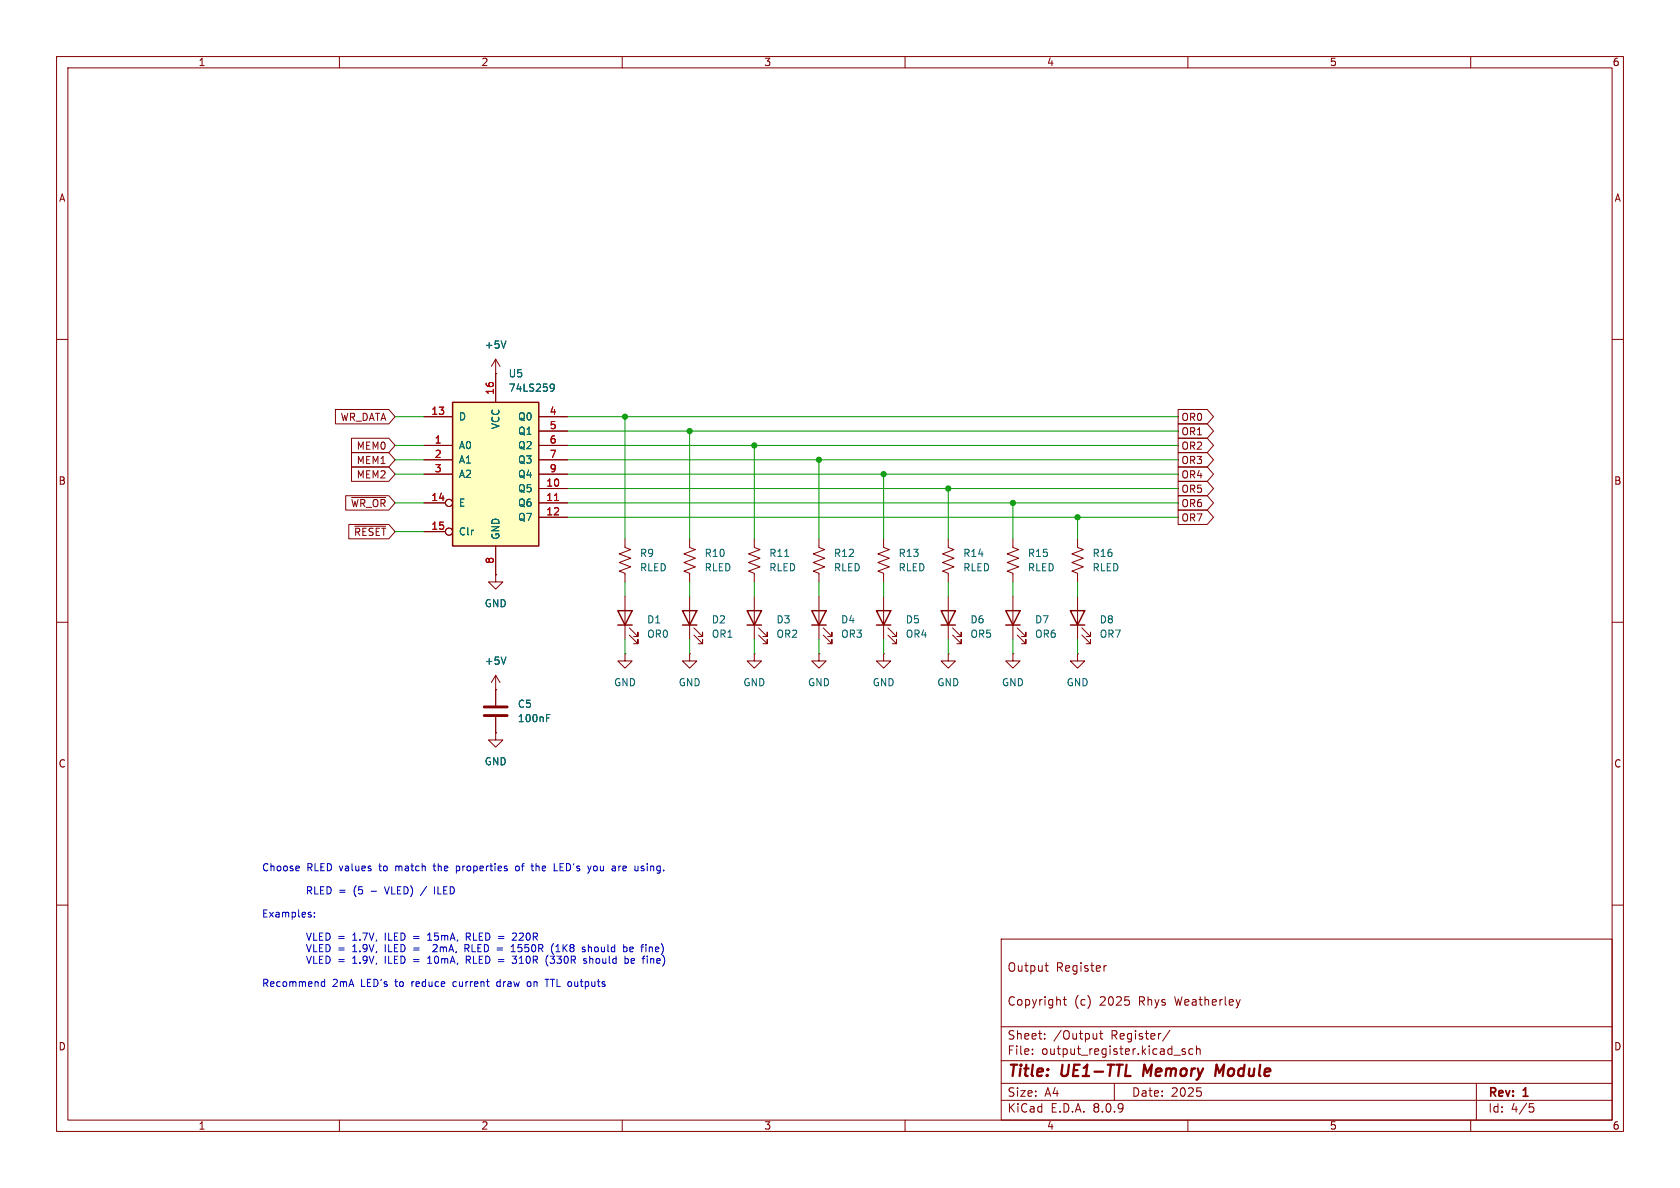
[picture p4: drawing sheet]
<svg xmlns="http://www.w3.org/2000/svg" width="297mm" height="210mm" viewBox="0 0 297 210" stroke-linecap="round" stroke-linejoin="round" font-family="sans-serif">
<g fill="none" stroke="#840000" stroke-width=".18">
<path d="M10 10h277v190h-277zM12 12h273v186h-273zM60 10v2M110 10v2M160 10v2M210 10v2M260 10v2M10 60h2M285 60h2M110.5 95.3v1.5l1 .4-2 .7 2 .8-2 .7 2 .8-2 .8 1 .3v1.6M121.9 95.3v1.5l1 .4-2 .7 2 .8-2 .7 2 .8-2 .8 1 .3v1.6M167.6 95.3v1.5l1.1 .4-2.1 .7 2.1 .8-2.1 .7 2.1 .8-2.1 .8 1 .3v1.6"/>
<path d="M190.5 95.3v1.5l1 .4-2 .7 2 .8-2 .7 2 .8-2 .8 1 .3v1.6M10 110h2M110.5 115.6v1.2h1.3l-1.3 1.3-1.3-1.3h1.3M110.5 115.6h.1M110.5 105.4v7.6M111.3 112.3l1.5 1.5v-.8v.8h-.8M111.3 111l1.5 1.5v-.7v.7h-.8M121.9 115.6v1.2h1.3l-1.3 1.3-1.3-1.3h1.3M121.9 115.6h.1M121.9 105.4v7.6M122.7 112.3l1.5 1.5v-.8v.8h-.8M122.7 111l1.5 1.5v-.7v.7h-.8"/>
<path d="M133.3 105.4v7.6M134.1 112.3l1.5 1.5v-.8v.8h-.7M134.1 111l1.5 1.5v-.7v.7h-.7M144.8 105.4v7.6M145.5 112.3l1.6 1.5v-.8v.8h-.8M145.5 111l1.6 1.5v-.7v.7h-.8M156.2 105.4v7.6M157 112.3l1.5 1.5v-.8v.8h-.8M157 111l1.5 1.5v-.7v.7h-.8M167.6 115.6v1.2h1.3l-1.3 1.3-1.2-1.3h1.2M167.6 115.6h.1M167.6 105.4v7.6"/>
<path d="M168.4 112.3l1.5 1.5v-.8v.8h-.7M168.4 111l1.5 1.5v-.7v.7h-.7M179.1 115.6v1.2h1.2l-1.2 1.3-1.3-1.3h1.3M179.1 115.6h.1M179.1 105.4v7.6M179.8 112.3l1.6 1.5v-.8v.8h-.8M179.8 111l1.6 1.5v-.7v.7h-.8M190.5 115.6v1.2h1.3l-1.3 1.3-1.3-1.3h1.3M190.5 115.6h.1M190.5 105.4v7.6M191.3 112.3l1.5 1.5v-.8v.8h-.8M191.3 111l1.5 1.5v-.7v.7h-.8"/>
<path d="M285 110h2M10 160h2M177 166h108v32h-108zM184.7 170.7h.6M185 171.5l.3 .2M188 176.7h.5M188.2 176.2v1.3l.3 .2M195.2 170.7v1M195.6 170.7l-.3 .1-.1 .2M285 160h2M60 198v2M110 198v2"/>
<path d="M160 198v2M177 194.5h108M177 191.5h108M177 187.5h108M177 181.5h108M182.5 186.3v.1M182.5 185.5v.1M184.7 183.6v.1M184.7 182.8v.1M193.9 182.7v1M193.9 183.6l-.2 .1M194.4 182.7h.6"/>
<path d="M194.6 182.2v1.3l.4 .2M197 191.5v3M206.8 182.1l-1.3 2M207.5 186.5h1.2M209.5 185.5l-.3-.1-.2 .2v.2l.5 .2v.3h-.5M210 198v2M210.9 185.5l-.4-.1-.3 .3v.4l.1 .2h.6M211.5 185.5l.2-.1 .4 .1 .1 .9M211.5 184.9v1.5M212.2 192.9l.2 .3-.2 .5M260 198v2M261 191.5v6.5"/>
<path d="M270.4 195.1h.7M270.5 195.7h.4l.3 .3-.2 .5-.5 .1"/>
</g>
<path d="M202.3 188.2l-.2 2M216.4 188.2l-.8 1.4-.5-1.4-.3 2" fill="none" stroke="#840000" stroke-width=".4"/>
<g fill="none" stroke="#840000" stroke-width=".25">
<path d="M109.2 108h2.6l-1.3 2.5zM109.2 110.5h2.6M120.6 108h2.6l-1.3 2.5zM120.6 110.5h2.6M132.1 108h2.5l-1.3 2.5zM132.1 110.5h2.5M143.5 108h2.5l-1.2 2.5zM143.5 110.5h2.5M154.9 108h2.6l-1.3 2.5zM154.9 110.5h2.6M166.4 108h2.5l-1.3 2.5zM166.4 110.5h2.5"/>
<path d="M177.8 108h2.5l-1.2 2.5zM177.8 110.5h2.5M189.2 108h2.6l-1.3 2.5zM189.2 110.5h2.6"/>
</g>
<path d="M80 71.1h15.2v25.4h-15.2z" fill="#ffffc2"/>
<path d="M80 71.1h15.2v25.4h-15.2z" fill="none" stroke="#840000" stroke-width=".25"/>
<g fill="none" stroke="#840000" stroke-width=".18">
<path d="M59.3 72.4h9.4l1.1 1.3-1.1 1.2h-9.4zM62.1 77.5h6.6l1.1 1.2-1.1 1.3h-6.6zM74.9 78.7h5.1M74.9 73.7h5.1M87.6 66h.1M87.6 63.5v7.6M87.6 63.5l-.7 1.3M87.6 63.5l.8 1.3M95.2 78.7h5.1M95.2 73.7h5.1M95.2 76.2h5.1M208.3 72.4h5.1l1.1 1.3-1.1 1.2h-5.1z"/>
<path d="M208.3 74.9h5.1l1.1 1.3-1.1 1.3h-5.1zM208.3 77.5h5.1l1.1 1.2-1.1 1.3h-5.1zM61.1 87.6h7.6l1.1 1.3-1.1 1.3h-7.6zM61.7 92.7h7l1.1 1.3-1.1 1.3h-7zM62.1 80h6.6l1.1 1.3-1.1 1.3h-6.6zM62.1 82.5h6.6l1.1 1.3-1.1 1.3h-6.6zM62.2 87.9h6M62.7 93h5.5M74.9 88.9h3.8M74.9 94h3.8M74.9 81.3h5.1M74.9 83.8h5.1"/>
<path d="M87.6 96.5v5.1M95.2 86.4h5.1M95.2 88.9h5.1M95.2 91.4h5.1M95.2 81.3h5.1M95.2 83.8h5.1M133.3 95.3v1.5l1.1 .4-2.1 .7 2.1 .8-2.1 .7 2.1 .8-2.1 .8 1 .3v1.6M144.8 95.3v1.5l1 .4-2 .7 2 .8-2 .7 2 .8-2 .8 1 .3v1.6M156.2 95.3v1.5l1 .4-2 .7 2 .8-2 .7 2 .8-2 .8 1 .3v1.6M179.1 95.3v1.5l1 .4-2 .7 2 .8-2 .7 2 .8-2 .8 1 .3v1.6M208.3 82.5h5.1l1.1 1.3-1.1 1.3h-5.1zM208.3 85.1h5.1l1.1 1.3-1.1 1.2h-5.1z"/>
<path d="M208.3 80h5.1l1.1 1.3-1.1 1.3h-5.1zM208.3 87.6h5.1l1.1 1.3-1.1 1.3h-5.1zM208.3 90.2h5.1l1.1 1.2-1.1 1.3h-5.1zM87.6 101.6v1.3h1.3l-1.3 1.2-1.2-1.2h1.2M87.6 101.6h.1M87.6 119.4v5.3M87.6 119.4l-.7 1.3M87.6 119.4l.8 1.3M133.3 115.6v1.2h1.3l-1.3 1.3-1.2-1.3h1.2M133.3 115.6h.1M144.8 115.6v1.2h1.2l-1.2 1.3-1.3-1.3h1.3M144.8 115.6h.1"/>
<path d="M156.2 115.6v1.2h1.3l-1.3 1.3-1.3-1.3h1.3M156.2 115.6h.1M87.6 129.5v1.3h1.3l-1.3 1.3-1.2-1.3h1.2M87.6 129.5h.1M87.6 121.9h.1M87.6 126.7v2.8"/>
<circle cx="79.4" cy="88.9" r=".63"/>
<circle cx="79.4" cy="94" r=".63"/>
</g>
<path d="M98 88.5h.8" fill="none" stroke="#a90000" stroke-width=".18"/>
<path d="M89.4 60.3l-.4 1.2M97.4 68l.3-.1 .2 .1a.84 .84 0 0 1-.3 1.2h-.2M98 68.4l-.3 .3-.3-.1M138.7 98.4h.7M89.4 116.1l-.4 1.3M96.6 126.9h.5M96.6 126.3h.6" fill="none" stroke="#006464" stroke-width=".18"/>
<path d="M85.6 126.5h4.1M85.6 125h4.1" fill="none" stroke="#840000" stroke-width=".51"/>
<g fill="none" stroke="#0000c2" stroke-width=".18">
<path d="M52.9 153.2v.2l-.6 .1M54.4 157.4h.6l.1-.2-.1-.3-.6-.1v1.2M54.7 157.4l.4 .6M63.4 157.9l.5 .1M64 156.8h-.6v.6l.5-.2M65.6 157.5h1M68 156.8l.4 1.2 .4-1.2M69.2 156.8v1.2h.7M76.6 153.1h.4M76.7 152.7l.1 1.2M77.4 158h.6M78.4 157.4h.5"/>
<path d="M79 156.8h-.6v1.2h.6M80.7 153.1v1.3M80.7 153.9h.3M81 153.1l-.3 .1M91.7 153.2l-.3-.1-.3 .2 .1 .5 .2 .1h.3M93.9 153.1h.4M94.2 153.9h.1M98 153.9h.6M105.2 153.1l-.3 .2v.4l.3 .2M109.4 153.1v.8M109.6 153.1l-.2 .2M113.3 153.9h.5"/>
<path d="M113.8 153.2l-.3-.1-.2 .2 .1 .2 .4 .1M54.2 164.9l.4 1.3 .4-1.3M54.2 167l.4 1.2 .4-1.2M54.2 169l.4 1.3 .4-1.3M54.9 161.7l.1 .2-.1 .2M54.9 161.3h.1M55.6 162v.1M55.6 161.3v.1M57.4 173.1v1.3M57.4 173.6l-.4-.1-.2 .3 .1 .5h.5M62.4 166.2h.7M62.4 168.2h.7"/>
<path d="M62.4 170.3h.7M63.6 166.1v.1M63.6 168.1v.1M63.6 170.2v.1M68.7 164.9v1.3h.6M68.7 167v1.2h.6M68.7 169v1.3h.6M75.7 165.2l.3-.3v1.3M75.7 169.3l.3-.3v1.3M76.6 167.1l.4-.1 .3 .3-.8 .9h.8M76.8 166.1l.2 .1 .5-.1M77.5 164.9h-.6l-.1 .6 .2-.1 .5 .1"/>
<path d="M77.5 169.3l-.3-.3a.68 .68 0 0 0-.4 .7 .68 .68 0 0 0 .4 .6l.3-.2M77.8 167.4v.8M77.8 167.5l.4-.1 .2 .2M78.4 167.6v.6M78.6 167.4l-.2 .2M80.3 173.5l-.2 .3v.3l.2 .3M83.5 168.2h.6M83.7 164.9v1.3h.6M83.7 169v1.3h.6M88.3 173.5l-.4 .1-.1 .2 .1 .5 .4 .1M91.8 170.3h.7M92.3 164.9l.2 .3v.3l-.8 .7h.8"/>
<path d="M92.8 168.1l.5 .1M93.4 167h-.6v.6l.5-.1M93.7 173.6l-.3-.1-.2 .3 .1 .5 .1 .1 .3-.1M96.3 173.1h.8M98.5 170.2l.1 .1 .5-.1M98.5 169h.7l-.4 .5 .3 .1M99.5 167v1.2M99.7 167.5l.6 .7M100.3 167l-.8 .7M105.2 167.5l.3-.1 .3 .2v.4l-.3 .2h-.3l-.1-.2zM106 169.6l-.4-.2-.2 .3 .1 .5 .3 .1 .2-.1M113.3 167.4h.5"/>
<path d="M116.3 169.4l.4 .1v.2l-.6 .2M116.4 167.5l.1 .2-.6 .1M116.7 170.2l-.4 .1"/>
</g>
<g fill="none" stroke="#009600" stroke-width=".18">
<path d="M69.8 78.7h5.1M69.8 73.7h5.1M100.3 76.2h108M100.3 78.7h108M100.3 73.7h108M110.5 73.7v21.6M121.9 76.2v19.1M133.3 78.7v16.6M69.8 88.9h5.1M69.8 81.3h5.1M69.8 83.8h5.1M69.8 94h5.1"/>
<path d="M100.3 91.4h108M100.3 88.9h108M100.3 86.4h108M100.3 81.3h108M100.3 83.8h108M144.8 81.3v14M156.2 83.8v11.5M167.6 86.4v8.9M179.1 88.9v6.4M190.5 91.4v3.9M110.5 102.9v2.5M110.5 113v2.6"/>
<path d="M121.9 102.9v2.5M121.9 113v2.6M133.3 102.9v2.5M133.3 113v2.6M144.8 102.9v2.5M144.8 113v2.6M156.2 102.9v2.5M156.2 113v2.6M167.6 102.9v2.5M167.6 113v2.6M179.1 102.9v2.5M179.1 113v2.6"/>
<path d="M190.5 102.9v2.5M190.5 113v2.6"/>
</g>
<g fill="#009600" stroke="#009600" stroke-width=".18">
<circle cx="156.2" cy="83.8" r=".46"/>
<circle cx="167.6" cy="86.4" r=".46"/>
<circle cx="144.8" cy="81.3" r=".46"/>
<circle cx="133.3" cy="78.7" r=".46"/>
<circle cx="110.5" cy="73.7" r=".46"/>
<circle cx="121.9" cy="76.2" r=".46"/>
<circle cx="179.1" cy="88.9" r=".46"/>
<circle cx="190.5" cy="91.4" r=".46"/>
</g>
<g font-size="2.8" fill="#840000">
<text x="178" y="190.9">Title:</text>
<text x="187.7" y="190.9">UE1-TTL</text>
<text x="202.9" y="190.9">Memory</text>
<text x="216.5" y="190.9">Module</text>
</g>
<g font-size="2.1" fill="#840000">
<text x="178" y="172">Output</text>
<text x="186.7" y="172">Register</text>
<text x="178" y="178">Copyright</text>
<text x="189.9" y="178">(c)</text>
<text x="194.5" y="178">2025</text>
<text x="201.5" y="178">Rhys</text>
<text x="208" y="178">Weatherley</text>
<text x="178" y="184">Sheet:</text>
<text x="186.2" y="184">/Output</text>
<text x="196.5" y="184">Register/</text>
<text x="178" y="186.7">File:</text>
<text x="184.1" y="186.7">output_register.kicad_sch</text>
<text x="178" y="196.9">KiCad</text>
<text x="178" y="194.1">Size:</text>
<text x="184.7" y="194.1">A4</text>
<text x="185.7" y="196.9">E.D.A.</text>
<text x="193.3" y="196.9">8.0.9</text>
<text x="200" y="194.1">Date:</text>
<text x="207" y="194.1">2025</text>
<text x="263" y="194.3">Rev:</text>
<text x="263" y="196.9">Id:</text>
<text x="267.1" y="196.9">4/5</text>
<text x="269.4" y="194.3">1</text>
</g>
<g font-size="1.8" fill="#840000">
<text x="35" y="11.9">1</text>
<text x="85" y="11.9">2</text>
<text x="135" y="11.9">3</text>
<text x="185" y="11.9">4</text>
<text x="235" y="11.9">5</text>
<text x="285" y="11.9">6</text>
<text x="10.3" y="35.9">A</text>
<text x="285.3" y="35.9">A</text>
<text x="60.1" y="74.6">WR_DATA</text>
<text x="208.8" y="74.6">OR0</text>
<text x="208.8" y="77.2">OR1</text>
<text x="63" y="82.2">MEM1</text>
<text x="63" y="79.7">MEM0</text>
<text x="208.8" y="82.2">OR3</text>
<text x="208.8" y="79.7">OR2</text>
<text x="10.3" y="85.9">B</text>
<text x="61.9" y="89.9">~{WR_OR}</text>
<text x="63" y="84.8">MEM2</text>
<text x="208.8" y="84.8">OR4</text>
<text x="208.8" y="87.3">OR5</text>
<text x="208.8" y="89.9">OR6</text>
<text x="285.3" y="85.9">B</text>
<text x="62.5" y="94.9">~{RESET}</text>
<text x="208.8" y="92.4">OR7</text>
<text x="10.3" y="135.9">C</text>
<text x="285.3" y="135.9">C</text>
<text x="10.3" y="185.9">D</text>
<text x="285.3" y="185.9">D</text>
<text x="35" y="199.9">1</text>
<text x="85" y="199.9">2</text>
<text x="135" y="199.9">3</text>
<text x="185" y="199.9">4</text>
<text x="235" y="199.9">5</text>
<text x="285" y="199.9">6</text>
</g>
<g font-size="1.8" fill="#006464">
<text x="85.6" y="61.8">+5V</text>
<text x="89.8" y="69.4">74LS259</text>
<text x="89.8" y="66.9">U5</text>
<text x="81" y="74.5">D</text>
<text x="88.5" y="76" transform="rotate(-90 88.5 76)">VCC</text>
<text x="91.5" y="74.5">Q0</text>
<text x="91.5" y="77.1">Q1</text>
<text x="81" y="79.6">A0</text>
<text x="81" y="82.1">A1</text>
<text x="91.5" y="79.6">Q2</text>
<text x="91.5" y="82.1">Q3</text>
<text x="81" y="89.8">E</text>
<text x="81" y="84.7">A2</text>
<text x="91.5" y="87.2">Q5</text>
<text x="91.5" y="89.8">Q6</text>
<text x="91.5" y="84.7">Q4</text>
<text x="81" y="94.8">Clr</text>
<text x="88.5" y="95.5" transform="rotate(-90 88.5 95.5)">GND</text>
<text x="91.5" y="92.3">Q7</text>
<text x="113" y="98.7">R9</text>
<text x="113" y="101.2">RLED</text>
<text x="124.5" y="101.2">RLED</text>
<text x="124.5" y="98.7">R10</text>
<text x="135.9" y="101.2">RLED</text>
<text x="135.9" y="98.7">R11</text>
<text x="147.3" y="101.2">RLED</text>
<text x="147.3" y="98.7">R12</text>
<text x="158.8" y="101.2">RLED</text>
<text x="158.8" y="98.7">R13</text>
<text x="170.2" y="101.2">RLED</text>
<text x="170.2" y="98.7">R14</text>
<text x="181.6" y="101.2">RLED</text>
<text x="181.6" y="98.7">R15</text>
<text x="193" y="101.2">RLED</text>
<text x="193" y="98.7">R16</text>
<text x="85.6" y="107.5">GND</text>
<text x="114.3" y="110.4">D1</text>
<text x="114.3" y="112.9">OR0</text>
<text x="125.7" y="110.4">D2</text>
<text x="125.7" y="112.9">OR1</text>
<text x="137.2" y="110.4">D3</text>
<text x="137.2" y="112.9">OR2</text>
<text x="148.6" y="110.4">D4</text>
<text x="148.6" y="112.9">OR3</text>
<text x="160" y="110.4">D5</text>
<text x="160" y="112.9">OR4</text>
<text x="171.5" y="110.4">D6</text>
<text x="171.5" y="112.9">OR5</text>
<text x="182.9" y="110.4">D7</text>
<text x="182.9" y="112.9">OR6</text>
<text x="194.3" y="110.4">D8</text>
<text x="194.3" y="112.9">OR7</text>
<text x="85.6" y="117.7">+5V</text>
<text x="91.4" y="125.3">C5</text>
<text x="108.5" y="121.5">GND</text>
<text x="119.9" y="121.5">GND</text>
<text x="131.3" y="121.5">GND</text>
<text x="142.7" y="121.5">GND</text>
<text x="154.2" y="121.5">GND</text>
<text x="165.6" y="121.5">GND</text>
<text x="177" y="121.5">GND</text>
<text x="188.5" y="121.5">GND</text>
<text x="91.4" y="127.9">100nF</text>
<text x="85.6" y="135.5">GND</text>
</g>
<g font-size="1.8" fill="#a90000">
<text x="87.4" y="69.9" transform="rotate(-90 87.4 69.9)">16</text>
<text x="76.2" y="73.4">13</text>
<text x="97.1" y="73.4">4</text>
<text x="97.1" y="75.9">5</text>
<text x="76.8" y="78.5">1</text>
<text x="76.8" y="81">2</text>
<text x="76.8" y="83.6">3</text>
<text x="97.1" y="78.5">6</text>
<text x="97.1" y="81">7</text>
<text x="97.1" y="83.6">9</text>
<text x="76.2" y="88.6">14</text>
<text x="96.5" y="86.1">10</text>
<text x="96.5" y="88.6">11</text>
<text x="76.2" y="93.7">15</text>
<text x="96.5" y="91.2">12</text>
<text x="87.4" y="99.8" transform="rotate(-90 87.4 99.8)">8</text>
</g>
<g font-size="1.8" fill="#0000c2">
<text x="46.2" y="154.2">Choose</text>
<text x="54.2" y="154.2">RLED values</text>
<text x="67.3" y="154.2">to</text>
<text x="70.4" y="154.2">match</text>
<text x="77.4" y="154.2">the</text>
<text x="81.5" y="154.2">properties</text>
<text x="92.2" y="154.2">of</text>
<text x="95.3" y="154.2">the</text>
<text x="99.4" y="154.2">LED's</text>
<text x="105.7" y="154.2">you</text>
<text x="110.1" y="154.2">are</text>
<text x="114.3" y="154.2">using.</text>
<text x="55.6" y="158.3">RLED =</text>
<text x="64.2" y="158.3">(5</text>
<text x="70.2" y="158.3">VLED)</text>
<text x="76.7" y="158.3">/</text>
<text x="79.3" y="158.3">ILED</text>
<text x="46.2" y="162.4">Examples:</text>
<text x="55.6" y="166.5">VLED =</text>
<text x="64" y="166.5">1.7V,</text>
<text x="69.9" y="166.5">ILED</text>
<text x="75.2" y="166.5">=</text>
<text x="77.9" y="166.5">15mA,</text>
<text x="84.9" y="166.5">RLED =</text>
<text x="93.5" y="166.5">220R</text>
<text x="55.6" y="168.5">VLED =</text>
<text x="55.6" y="170.6">VLED =</text>
<text x="64" y="168.5">1.9V,</text>
<text x="64" y="170.6">1.9V,</text>
<text x="69.9" y="168.5">ILED</text>
<text x="69.9" y="170.6">ILED</text>
<text x="75.2" y="170.6">=</text>
<text x="77.9" y="170.6">10mA,</text>
<text x="79.1" y="168.5">2mA,</text>
<text x="84.8" y="168.5">RLED =</text>
<text x="84.9" y="170.6">RLED =</text>
<text x="93.5" y="168.5">1550R</text>
<text x="93.5" y="170.6">310R</text>
<text x="99.6" y="170.6">(330R</text>
<text x="100.7" y="168.5">(1K8</text>
<text x="106.5" y="168.5">should</text>
<text x="106.5" y="170.6">should</text>
<text x="113.9" y="168.5">be</text>
<text x="114" y="170.6">be</text>
<text x="117.3" y="168.5">fine)</text>
<text x="117.4" y="170.6">fine)</text>
<text x="46.2" y="174.7">Recommend</text>
<text x="58.8" y="174.7">2mA</text>
<text x="63.9" y="174.7">LED's</text>
<text x="70.2" y="174.7">to</text>
<text x="73.2" y="174.7">reduce</text>
<text x="80.7" y="174.7">current</text>
<text x="88.7" y="174.7">draw</text>
<text x="94.3" y="174.7">on</text>
<text x="97.7" y="174.7">TTL outputs</text>
</g>
</svg>
